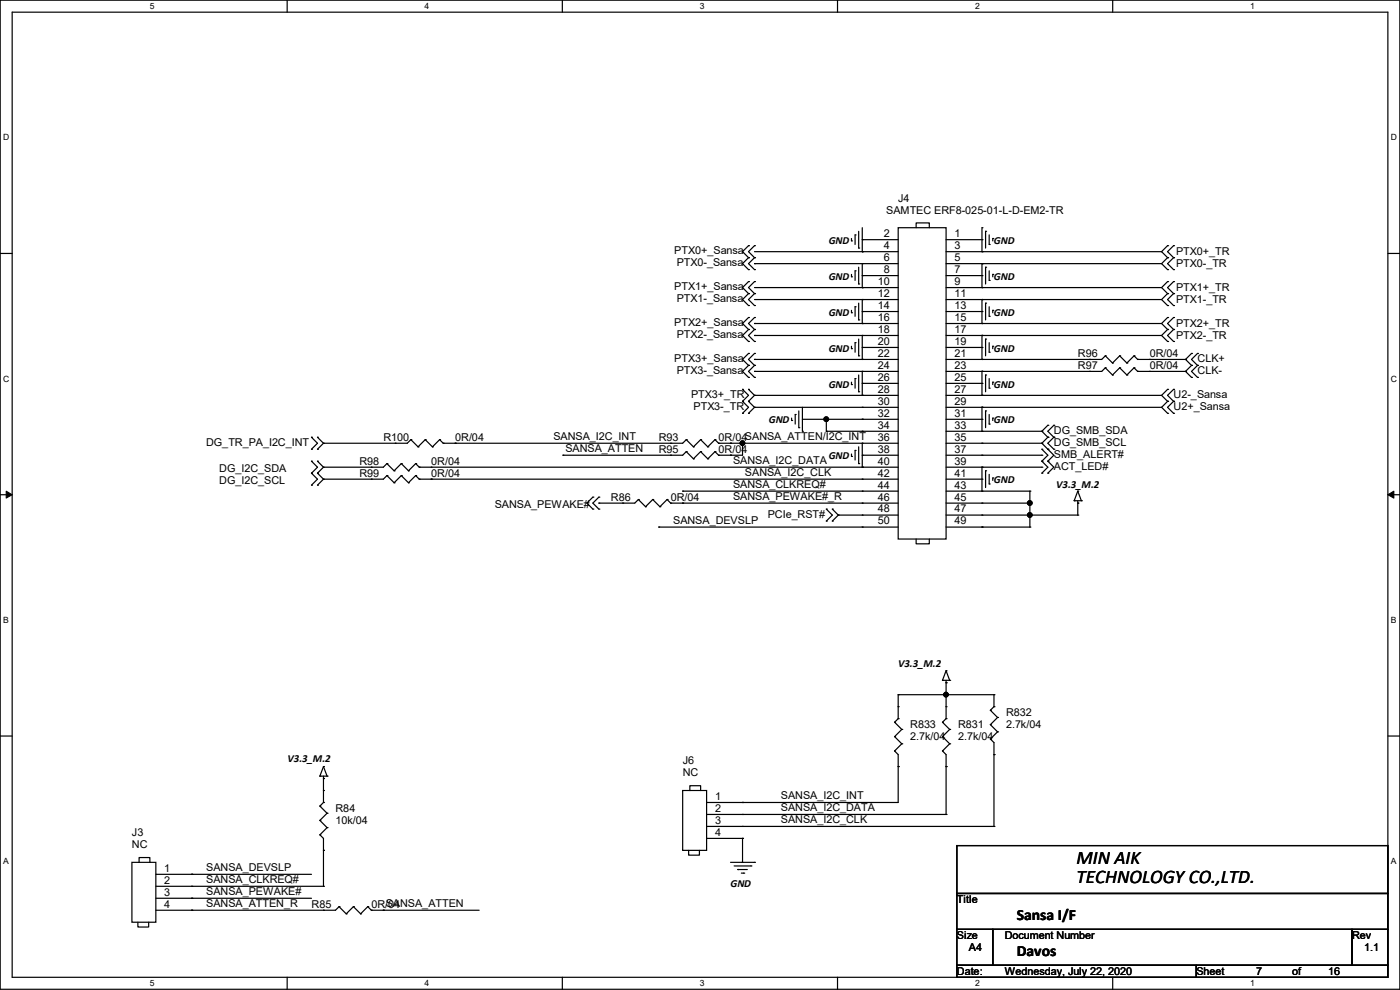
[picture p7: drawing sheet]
<svg xmlns="http://www.w3.org/2000/svg" width="297mm" height="210mm" viewBox="0 0 297 210" stroke-linecap="round" stroke-linejoin="round" font-family="sans-serif">
<path d="M0 0h297v209.8h-297zM2.6 2.6h291.8v204.7h-291.8z" fill="none" stroke="#000" stroke-width=".25"/>
<g fill="#fff">
<path d="M31.7 .3h1v2h-1z"/>
<path d="M31.7 207.6h1v2h-1z"/>
</g>
<path d="M60.9 0v2.6M60.9 207.3v2.5" fill="none" stroke="#000" stroke-width=".25"/>
<g fill="#fff">
<path d="M90.1 .3h1v2h-1z"/>
<path d="M90.1 207.6h1v2h-1z"/>
</g>
<path d="M119.3 0v2.6M119.3 207.3v2.5" fill="none" stroke="#000" stroke-width=".25"/>
<g fill="#fff">
<path d="M148.5 .3h.9v2h-.9z"/>
<path d="M148.5 207.6h.9v2h-.9z"/>
</g>
<path d="M177.7 0v2.6M177.7 207.3v2.5" fill="none" stroke="#000" stroke-width=".25"/>
<g fill="#fff">
<path d="M206.8 .3h1v2h-1z"/>
<path d="M206.8 207.6h1v2h-1z"/>
</g>
<path d="M236.1 0v2.6M236.1 207.3v2.5" fill="none" stroke="#000" stroke-width=".25"/>
<g fill="#fff">
<path d="M265.2 .3h1v2h-1z"/>
<path d="M265.2 207.6h1v2h-1z"/>
<path d="M.7 28.2h1.2v1.9h-1.2z"/>
<path d="M295.1 28.2h1.2v1.9h-1.2z"/>
<path d="M.7 79.3h1.2v2h-1.2z"/>
<path d="M295.1 79.3h1.2v2h-1.2z"/>
</g>
<path d="M0 53.8h2.6M294.4 53.8h2.6" fill="none" stroke="#000" stroke-width=".25"/>
<g fill="#fff">
<path d="M.7 130.5h1.2v2h-1.2z"/>
<path d="M295.1 130.5h1.1v2h-1.1z"/>
</g>
<path d="M0 104.9h2.6M294.4 104.9h2.6" fill="none" stroke="#000" stroke-width=".25"/>
<path d="M1.3 104.2l1.3 .7-1.3 .8zM294.4 104.9l1.3-.7v1.5z" fill="#000" stroke="#000" stroke-width=".21"/>
<g fill="#fff">
<path d="M.7 181.7h1.2v2h-1.2z"/>
<path d="M295.1 181.7h1.1v2h-1.1z"/>
</g>
<g fill="none" stroke="#000" stroke-width=".25">
<path d="M158.8 52.1h.1M158.8 54.7h.1M158.8 57.2h.1M158.8 59.7h.1M158.8 52.1l-1.3 1.3 1.3 1.3M158.8 54.7l-1.3 1.2 1.3 1.3M158.8 59.7l-1.3 1.3 1.3 1.3M160.1 52.1h.1M160.1 54.7h.1M160.1 57.2h.1M160.1 59.7h.1M160.1 55.9h.1"/>
<path d="M160.1 52.1l-1.3 1.3 1.3 1.3M160.1 54.7l-1.3 1.2 1.3 1.3M160.1 59.7l-1.3 1.3 1.3 1.3M160.1 53.4h30.4M160.1 55.9h30.4M180.6 51.1h.1M180.6 58.7h.1M180.6 50.6v.5M180.6 58.2v.5M181.4 49.8h.1M181.4 57.4h.1M181.4 49.8v2.1"/>
<path d="M181.4 57.4v2.1M182.2 52.6h.1M182.2 49.1v3.5M182.2 56.7v3.5M182.9 53.4h.1M182.9 50.8h.1M182.9 55.9h.1M182.9 58.5h.1M182.9 48.3v5.1M182.9 55.9v5.1M182.9 50.8h7.6M182.9 58.5h7.6"/>
<path d="M190.5 48.3h10.2v66h-10.2zM194.4 48.3v-1h2.7v1M200.7 50.8h7.6M200.7 53.4h45.7M200.7 55.9h45.7M200.7 58.5h7.6M208.3 48.3h.1M208.3 55.9h.1M208.3 50.8h.1M208.3 53.4h.1M208.3 58.5h.1M208.3 48.3v5.1"/>
<path d="M208.3 55.9v5.1M209.1 49.1h.1M209.1 56.7h.1M209.1 49.1v3.5M209.1 56.7v3.5M209.8 51.9h.1M209.8 59.5h.1M209.8 49.8v2.1M209.8 57.4v2.1M210.6 50.6h.1M210.6 58.2h.1M210.6 50.6v.5"/>
<path d="M210.6 58.2v.5M246.4 53.4l1.3 1.3M246.4 55.9l1.3 1.3M247.7 52.1h.1M247.7 54.7h.1M247.7 57.2h.1M247.7 59.7h.1M247.7 52.1l-1.3 1.3M247.7 54.7l-1.3 1.2M247.7 59.7l-1.3 1.3M249 54.7h.1M249 52.1h.1"/>
<path d="M249 57.2h.1M249 59.7h.1M249 52.1l-1.3 1.3 1.3 1.3M249 54.7l-1.3 1.2 1.3 1.3M249 59.7l-1.3 1.3 1.3 1.3M158.8 62.3h.1M158.8 64.8h.1M158.8 67.4h.1M158.8 69.9h.1M158.8 72.4h.1M158.8 75h.1M158.8 77.5h.1"/>
<path d="M158.8 62.3l-1.3 1.2 1.3 1.3M158.8 67.4l-1.3 1.2 1.3 1.3M158.8 69.9l-1.3 1.3 1.3 1.2M158.8 75l-1.3 1.2 1.3 1.3M158.8 77.5l-1.3 1.3 1.3 1.3M160.1 62.3h.1M160.1 64.8h.1M160.1 67.4h.1M160.1 69.9h.1M160.1 72.4h.1M160.1 75h.1M160.1 77.5h.1"/>
<path d="M160.1 68.6h.1M160.1 71.2h.1M160.1 76.2h.1M160.1 78.8h.1M160.1 62.3l-1.3 1.2 1.3 1.3M160.1 67.4l-1.3 1.2 1.3 1.3M160.1 69.9l-1.3 1.3 1.3 1.2M160.1 75l-1.3 1.2 1.3 1.3M160.1 77.5l-1.3 1.3 1.3 1.3M160.1 61h30.4M160.1 63.5h30.4M160.1 68.6h30.4"/>
<path d="M160.1 71.2h30.4M160.1 76.2h30.4M160.1 78.8h30.4M180.6 66.3h.1M180.6 74h.1M180.6 65.8v.5M180.6 73.4v.6M181.4 65.1h.1M181.4 72.7h.1M181.4 65.1v2M181.4 72.7v2M182.2 60.2h.1"/>
<path d="M182.2 67.9h.1M182.2 75.5h.1M182.2 64.3v3.6M182.2 71.9v3.6M182.2 79.5v3.6M182.9 61h.1M182.9 68.6h.1M182.9 76.2h.1M182.9 63.5h.1M182.9 66.1h.1M182.9 71.2h.1M182.9 73.7h.1"/>
<path d="M182.9 78.8h.1M182.9 63.5v5.1M182.9 71.2v5M182.9 78.8v5.1M182.9 66.1h7.6M182.9 73.7h7.6M200.7 61h45.7M200.7 63.5h45.7M200.7 66.1h7.6M200.7 68.6h45.7M200.7 71.2h45.7M200.7 73.7h7.6"/>
<path d="M208.3 63.5h.1M208.3 71.2h.1M208.3 78.8h.1M208.3 61h.1M208.3 66.1h.1M208.3 68.6h.1M208.3 73.7h.1M208.3 76.2h.1M208.3 63.5v5.1M208.3 71.2v5M208.3 78.8v5.1M209.1 64.3h.1"/>
<path d="M209.1 71.9h.1M209.1 79.5h.1M209.1 64.3v3.6M209.1 71.9v3.6M209.1 79.5v3.6M209.8 67.1h.1M209.8 74.7h.1M209.8 65.1v2M209.8 72.7v2M210.6 65.8h.1M210.6 73.4h.1M210.6 65.8v.5"/>
<path d="M210.6 73.4v.6M231.2 76.2h.1M231.2 78.8h.1M234.5 75.5h.1M234.5 78h.1M234.5 78l-.8 .8h-33M234.5 75.5l-.8 .7h-33M234.5 75.5l1.5 1.5M234.5 78l1.5 1.5M236 77h.1M236 79.5h.1M237.5 75.5h.1"/>
<path d="M237.5 78h.1M237.5 75.5l-1.5 1.5M237.5 75.5l1.6 1.5M237.5 78l-1.5 1.5M237.5 78l1.6 1.5M239.1 77h.1M239.1 79.5h.1M240.6 75.5h.1M240.6 78h.1M240.6 78l.7 .8M240.6 75.5l-1.5 1.5M240.6 75.5l.7 .7"/>
<path d="M240.6 78l-1.5 1.5M241.3 76.2h.1M241.3 78.8h.1M241.3 76.2h10.2M241.3 78.8h10.2M243.9 76.2h.1M243.9 78.8h.1M246.4 61l1.3 1.3M246.4 63.5l1.3 1.3M246.4 68.6l1.3 1.3M246.4 71.2l1.3 1.2M247.7 62.3h.1"/>
<path d="M247.7 64.8h.1M247.7 67.4h.1M247.7 69.9h.1M247.7 72.4h.1M247.7 67.4l-1.3 1.2M247.7 62.3l-1.3 1.2M247.7 69.9l-1.3 1.3M249 62.3h.1M249 64.8h.1M249 69.9h.1M249 67.4h.1M249 72.4h.1"/>
<path d="M249 67.4l-1.3 1.2 1.3 1.3M249 62.3l-1.3 1.2 1.3 1.3M249 69.9l-1.3 1.3 1.3 1.2M251.5 76.2h.1M251.5 78.8h.1M251.5 76.2l1.3 1.3M251.5 78.8l1.3 1.3M252.8 77.5h.1M252.8 75h.1M252.8 77.5l-1.3 1.3M252.8 75l-1.3 1.2M254 77.5h.1"/>
<path d="M254 75h.1M254 77.5l-1.2 1.3 1.2 1.3M254 75l-1.2 1.2 1.2 1.3M66.1 97.8h.1M66.1 92.8h.1M66.1 95.3h.1M66.1 97.8l1.3 1.3-1.3 1.3M66.1 92.8l1.3 1.2-1.3 1.3M67.4 97.8h.1M67.4 92.8h.1M67.4 95.3h.1M67.4 97.8l1.2 1.3"/>
<path d="M67.4 92.8l1.2 1.2M68.6 99.1h.1M68.6 94h.1M68.6 99.1l-1.2 1.3M68.6 94l-1.2 1.3M78.8 99.1h.1M82.1 98.3h.1M82.1 98.3l-.8 .8h-12.7M82.1 98.3l1.5 1.6M83.6 99.9h.1M83.9 94h.1M85.1 98.3h.1"/>
<path d="M85.1 98.3l-1.5 1.6M85.1 98.3l1.6 1.6M86.7 99.9h.1M87.2 93.3h.1M87.2 93.3l-.8 .7h-17.8M87.2 93.3l1.5 1.5M88.2 98.3h.1M88.2 98.3l-1.5 1.6M88.2 98.3l.7 .8M88.7 94.8h.1M88.9 99.1h.1M88.9 99.1h101.6"/>
<path d="M90.2 93.3h.1M90.2 93.3l-1.5 1.5M90.2 93.3l1.5 1.5M91.5 99.1h.1M91.7 94.8h.1M93.3 93.3h.1M93.3 93.3l-1.6 1.5M93.3 93.3l.7 .7M94 94h.1M96.6 94h.1M119.4 96.6h.1M142.3 96.6h.1"/>
<path d="M142.3 94h.1M145.6 95.8h.1M145.6 93.3h.1M145.6 95.8l-.8 .8h-25.4M145.6 95.8l1.5 1.5M145.6 93.3l-.8 .7h-50.8M145.6 93.3l1.5 1.5M147.1 97.3h.1M147.1 94.8h.1M148.6 95.8h.1M148.6 93.3h.1M148.6 95.8l-1.5 1.5"/>
<path d="M148.6 95.8l1.6 1.5M148.6 93.3l-1.5 1.5M148.6 93.3l1.6 1.5M150.2 97.3h.1M150.2 94.8h.1M151.7 95.8h.1M151.7 93.3h.1M151.7 95.8l-1.5 1.5M151.7 95.8l.7 .8M151.7 93.3l-1.5 1.5M151.7 93.3l.7 .7M152.4 96.6h.1"/>
<path d="M152.4 94h.1M152.4 94h38.1M155 96.6h.1M155 94h.1M157.5 82.6h.1M157.5 85.1h.1M157.5 87.7h.1M157.5 94h.1M157.5 82.6l1.3 1.3-1.3 1.2M157.5 85.1l1.3 1.3-1.3 1.3M157.5 94v2.6h-5.1M158.8 80.1h.1"/>
<path d="M158.8 85.1h.1M158.8 82.6h.1M158.8 87.7h.1M158.8 82.6l1.3 1.3M158.8 85.1l1.3 1.3M160.1 80.1h.1M160.1 83.9h.1M160.1 86.4h.1M160.1 83.9l-1.3 1.2M160.1 86.4l-1.3 1.3M160.1 83.9h30.4M160.1 86.4h30.4"/>
<path d="M167.9 89.2h.1M167.9 88.7v.5M168.7 87.9h.1M168.7 87.9v2.1M169.5 90.7h.1M169.5 87.2v3.5M170.2 91.5h.1M170.2 86.4v5.1M170.2 88.9h20.3M175.3 88.9h.1M175.3 91.5h.1M175.3 91.5h15.2"/>
<path d="M175.3 88.9v2.6M180.6 81.6h.1M180.6 96.8h.1M180.6 81.1v.5M180.6 96.3v.5M181.4 80.3h.1M181.4 95.5h.1M181.4 80.3v2M181.4 95.5v2.1M182.2 83.1h.1M182.2 98.3h.1M182.2 94.8v3.5"/>
<path d="M182.9 83.9h.1M182.9 99.1h.1M182.9 81.3h.1M182.9 86.4h.1M182.9 88.9h.1M182.9 91.5h.1M182.9 94h.1M182.9 96.6h.1M182.9 94v5.1M182.9 96.6h7.6M182.9 81.3h7.6M200.7 99.1h20.3"/>
<path d="M200.7 96.6h20.3M200.7 94h20.3M200.7 81.3h7.6M200.7 83.9h45.7M200.7 86.4h45.7M200.7 88.9h7.6M200.7 91.5h20.3M208.3 99.1h.1M208.3 86.4h.1M208.3 81.3h.1M208.3 83.9h.1M208.3 88.9h.1"/>
<path d="M208.3 91.5h.1M208.3 94h.1M208.3 96.6h.1M208.3 86.4v5.1M208.3 99.1v5.1M209.1 99.9h.1M209.1 87.2h.1M209.1 87.2v3.5M209.1 99.9v3.5M209.8 82.3h.1M209.8 90h.1M209.8 80.3v2"/>
<path d="M209.8 87.9v2.1M210.6 81.1h.1M210.6 88.7h.1M210.6 81.1v.5M210.6 88.7v.5M221 97.8h.1M221 95.3h.1M221 91.5h.1M221 94h.1M221 96.6h.1M221 99.1h.1M221 91.5l1.3 1.3"/>
<path d="M221 94l2.6 2.6-1.3 1.2M221 95.3l1.3 1.3-1.3 1.2M221 97.8l1.3 1.3-1.3 1.3M222.3 92.8h.1M222.3 90.2h.1M222.3 95.3h.1M222.3 97.8h.1M222.3 90.2l-1.3 1.3M222.3 92.8l-1.3 1.2M222.3 97.8l1.3 1.3-1.3 1.3M223.6 92.8h.1M223.6 90.2h.1"/>
<path d="M223.6 95.3h.1M223.6 90.2l-1.3 1.3 1.3 1.3M223.6 92.8l-1.3 1.2 1.3 1.3M246.4 86.4l1.3 1.3M246.4 83.9l1.3 1.2M247.7 87.7h.1M247.7 85.1h.1M247.7 82.6h.1M247.7 85.1l-1.3 1.3M247.7 82.6l-1.3 1.3M249 87.7h.1M249 85.1h.1"/>
<path d="M249 82.6h.1M249 85.1l-1.3 1.3 1.3 1.3M249 82.6l-1.3 1.3 1.3 1.2M252.8 80.1h.1M254 80.1h.1M66.1 100.4h.1M66.1 102.9h.1M66.1 100.4l1.3 1.2-1.3 1.3M67.4 100.4h.1M67.4 102.9h.1M67.4 100.4l1.2 1.2M68.6 101.6h.1"/>
<path d="M68.6 101.6l-1.2 1.3M78.8 101.6h.1M82.1 100.9h.1M82.1 100.9l-.8 .7h-12.7M82.1 100.9l1.5 1.5M83.6 102.4h.1M85.1 100.9h.1M85.1 100.9l-1.5 1.5M85.1 100.9l1.6 1.5M86.7 102.4h.1M88.2 100.9h.1M88.2 100.9l-1.5 1.5"/>
<path d="M88.2 100.9l.7 .7M88.9 101.6h.1M88.9 101.6h101.6M91.5 101.6h.1M125.8 105.5h.1M125.8 108h.1M125.8 105.5l-1.3 1.2 1.3 1.3M127 105.5h.1M127 108h.1M127 106.7h.1M127 105.5l-1.2 1.2 1.2 1.3M132.1 106.7h.1"/>
<path d="M135.4 106h.1M135.4 106l-.7 .7h-7.7M135.4 106l1.5 1.5M136.9 107.5h.1M138.5 106h.1M138.5 106l-1.6 1.5M138.5 106l1.5 1.5M139.7 111.8h.1M139.7 111.8h50.8M140 107.5h.1M141.5 106h.1M141.5 106l-1.5 1.5"/>
<path d="M141.5 106l.8 .7M142.3 106.7h.1M142.3 106.7h48.2M144.8 106.7h.1M144.8 104.2h.1M144.8 104.2h45.7M175.3 108h.1M175.3 110.5h.1M175.3 108l1.3 1.3-1.3 1.2M176.6 108h.1M176.6 110.5h.1M176.6 108l1.2 1.3"/>
<path d="M177.8 109.3h.1M177.8 109.3l-1.2 1.2M177.8 109.3h12.7M182.9 101.6h.1M182.9 104.2h.1M182.9 106.7h.1M182.9 109.3h.1M182.9 111.8h.1M194.4 114.3v1.1h2.7v-1.1M200.7 101.6h7.6M200.7 104.2h17.8M200.7 106.7h17.8"/>
<path d="M200.7 109.3h27.9M200.7 111.8h17.8M208.3 101.6h.1M208.3 104.2h.1M208.3 106.7h.1M208.3 109.3h.1M208.3 111.8h.1M209.8 102.7h.1M209.8 100.6v2.1M210.6 101.4h.1M210.6 101.4v.5M218.5 104.2h.1"/>
<path d="M218.5 106.7h.1M218.5 109.3h.1M218.5 111.8h.1M218.5 104.2v7.6M221 100.4h.1M222.3 100.4h.1M227.9 106.2h.1M227.9 106.2h1.5M228.6 106.7h.1M228.6 104.2h.1M228.6 109.3h.1M228.6 106.2v3.1"/>
<path d="M228.6 104.2l-.7 2M228.6 104.2l.8 2M229.4 106.2h.1M0 156.1h2.6M189.8 159.3h.1M189.8 156.3h.1M189.8 153.2h.1M189.8 159.3l.7 .8v10.1h-40.6M189.8 156.3l1.5 1.5M189.8 153.2l1.5 1.5M190.5 152.4h.1M190.5 149.9h.1"/>
<path d="M190.5 147.4h.1M190.5 152.4l-.7 .8M190.5 147.4v5M190.5 147.4h20.4M191.3 157.8h.1M191.3 154.7h.1M191.3 157.8l-1.5 1.5M191.3 154.7l-1.5 1.6M199.9 144.3h.1M199.9 159.3h.1M199.9 156.3h.1M199.9 153.2h.1"/>
<path d="M199.9 144.3h1.6M199.9 159.3l.8 .8v12.7M199.9 156.3l1.6 1.5M199.9 153.2l1.6 1.5M200.7 144.8h.1M200.7 142.3h.1M200.7 152.4h.1M200.7 149.9h.1M200.7 147.4h.1M200.7 144.3v8.1M200.7 142.3l-.8 2M200.7 142.3l.8 2"/>
<path d="M200.7 152.4l-.8 .8M201.5 144.3h.1M201.5 157.8h.1M201.5 154.7h.1M201.5 157.8l-1.6 1.5M201.5 154.7l-1.6 1.6M210.1 156.8h.1M210.1 153.7h.1M210.1 150.7h.1M210.1 156.8l.8 .7v17.8M210.1 153.7l1.5 1.5M210.1 150.7l1.5 1.5"/>
<path d="M210.9 149.9h.1M210.9 147.4h.1M210.9 149.9l-.8 .8M210.9 147.4v2.5M211.6 155.2h.1M211.6 152.2h.1M211.6 155.2l-1.5 1.6M211.6 152.2l-1.5 1.5M294.4 156.1h2.6M67.9 164.6h.1M67.9 177.1h.1M67.9 174h.1"/>
<path d="M67.9 171h.1M67.9 164.6h1.5M67.9 177.1l.7 .7v10.2M67.9 174l1.5 1.6M67.9 171l1.5 1.5M68.6 165.1h.1M68.6 162.6h.1M68.6 170.2h.1M68.6 167.7h.1M68.6 164.6v5.6M68.6 162.6l-.7 2M68.6 162.6l.8 2"/>
<path d="M68.6 170.2l-.7 .8M69.4 164.6h.1M69.4 175.6h.1M69.4 172.5h.1M69.4 175.6l-1.5 1.5M69.4 172.5l-1.5 1.5M144.8 167.7h5.1v12.7h-5.1zM146.3 167.7v-1h2.3v1M149.9 172.8h50.8M149.9 175.3h61M149.9 177.8h7.6M157.5 170.2h.1"/>
<path d="M157.5 172.8h.1M157.5 175.3h.1M157.5 177.8h.1M157.5 177.8v5.1M190.5 162.6h.1M200.7 162.6h.1M200.7 172.8h.1M203 179.4h91.4v10.1h-91.4zM210.9 160.1h.1M210.9 175.3h.1M28 182.9h5.1v12.7h-5.1zM29.3 195.6v1h2.2v-1"/>
<path d="M29.5 182.9v-1h2.3v1M33.1 185.5h33M33.1 188h35.5M33.1 190.5h33M40.7 185.5h.1M40.7 188h.1M40.7 190.5h.1M40.7 193.1h.1M68.6 180.4h.1M68.6 193.1h.1M68.6 188h.1M71.9 192.3h.1"/>
<path d="M71.9 192.3l-.7 .8h-38.1M71.9 192.3l1.5 1.5M73.4 193.8h.1M75 192.3h.1M75 192.3l-1.6 1.5M75 192.3l1.5 1.5M76.5 193.8h.1M78 192.3h.1M78 192.3l-1.5 1.5M78 192.3l.8 .8M78.8 193.1h.1M78.8 193.1h22.8"/>
<path d="M81.3 193.1h.1M146.1 180.4v1h2.3v-1M155 182.9h5.1M155.7 183.7h3.6M156.5 184.4h.1M156.5 184.4h2M157.3 185.2h.5M157.8 185.2h.1M159.3 183.7h.1M160.1 182.9h.1M203 189.5h91.4v7.6h-91.4zM203 197.1h7.6v7.7h-7.6z"/>
<path d="M210.6 197.1h76.2v7.7h-76.2zM286.8 197.1h7.6v7.7h-7.6zM203 204.8h50.8v2.5h-50.8zM253.8 204.8h40.6v2.5h-40.6z"/>
</g>
<g fill="#000" stroke="#000" stroke-width=".25">
<circle cx="157.5" cy="94" r=".49"/>
<circle cx="175.3" cy="88.9" r=".49"/>
<circle cx="218.5" cy="109.2" r=".49"/>
<circle cx="218.5" cy="106.7" r=".49"/>
<circle cx="200.7" cy="147.3" r=".49"/>
</g>
<g font-size="4.1">
<text x="228.4" y="183.2">MIN AIK</text>
<text x="228.4" y="187.3">TECHNOLOGY CO.,LTD.</text>
</g>
<g font-size="3.3">
<text x="215.7" y="195.2">Sansa I/F</text>
<text x="215.7" y="202.8">Davos</text>
</g>
<g font-size="2.3">
<text x="188" y="45.3">SAMTEC ERF8-025-01-L-D-EM2-TR</text>
<text x="190.6" y="42.8">J4</text>
<text x="143.1" y="53.9">PTX0+_Sansa</text>
<text x="175.8" y="51.7">GND</text>
<text x="187.5" y="50.3">2</text>
<text x="187.5" y="52.8">4</text>
<text x="202.5" y="50.3">1</text>
<text x="202.5" y="52.8">3</text>
<text x="210.9" y="51.7">GND</text>
<text x="143.6" y="56.5">PTX0-_Sansa</text>
<text x="175.8" y="59.4">GND</text>
<text x="187.5" y="55.4">6</text>
<text x="187.5" y="57.9">8</text>
<text x="202.5" y="55.4">5</text>
<text x="202.5" y="57.9">7</text>
<text x="210.9" y="59.4">GND</text>
<text x="249.5" y="54.2">PTX0+_TR</text>
<text x="249.5" y="56.7">PTX0-_TR</text>
<text x="143.1" y="61.6">PTX1+_Sansa</text>
<text x="143.6" y="64.1">PTX1-_Sansa</text>
<text x="186.2" y="60.5">10</text>
<text x="186.2" y="63">12</text>
<text x="186.2" y="65.5">14</text>
<text x="202.5" y="60.5">9</text>
<text x="202.5" y="63">11</text>
<text x="202.5" y="65.5">13</text>
<text x="249.5" y="61.8">PTX1+_TR</text>
<text x="249.5" y="64.3">PTX1-_TR</text>
<text x="143.1" y="69.2">PTX2+_Sansa</text>
<text x="143.6" y="71.7">PTX2-_Sansa</text>
<text x="175.8" y="67">GND</text>
<text x="186.2" y="68.1">16</text>
<text x="186.2" y="70.6">18</text>
<text x="202.5" y="68.1">15</text>
<text x="202.5" y="70.6">17</text>
<text x="210.9" y="67">GND</text>
<text x="249.5" y="69.4">PTX2+_TR</text>
<text x="249.5" y="72">PTX2-_TR</text>
<text x="143.1" y="76.8">PTX3+_Sansa</text>
<text x="175.8" y="74.6">GND</text>
<text x="186.2" y="73.2">20</text>
<text x="186.2" y="75.7">22</text>
<text x="202.5" y="73.2">19</text>
<text x="202.5" y="75.7">21</text>
<text x="210.9" y="74.6">GND</text>
<text x="228.7" y="75.8">R96</text>
<text x="243.9" y="75.8">0R/04</text>
<text x="254.1" y="76.8">CLK+</text>
<text x="143.6" y="79.3">PTX3-_Sansa</text>
<text x="175.8" y="82.2">GND</text>
<text x="186.2" y="78.2">24</text>
<text x="186.2" y="80.8">26</text>
<text x="186.2" y="83.3">28</text>
<text x="202.5" y="78.2">23</text>
<text x="202.5" y="80.8">25</text>
<text x="202.5" y="83.3">27</text>
<text x="210.9" y="82.2">GND</text>
<text x="228.7" y="78.3">R97</text>
<text x="243.9" y="78.3">0R/04</text>
<text x="254.1" y="79.3">CLK-</text>
<text x="146.6" y="84.4">PTX3+_TR</text>
<text x="147.1" y="87">PTX3-_TR</text>
<text x="163.1" y="89.8">GND</text>
<text x="186.2" y="85.9">30</text>
<text x="186.2" y="88.4">32</text>
<text x="202.5" y="85.9">29</text>
<text x="202.5" y="88.4">31</text>
<text x="210.9" y="89.8">GND</text>
<text x="249" y="87">U2+_Sansa</text>
<text x="249" y="84.4">U2-_Sansa</text>
<text x="43.7" y="94.6">DG_TR_PA_I2C_INT</text>
<text x="81.3" y="93.6">R100</text>
<text x="96.6" y="93.6">0R/04</text>
<text x="117.4" y="93.3">SANSA_I2C_INT</text>
<text x="119.9" y="95.8">SANSA_ATTEN</text>
<text x="139.8" y="93.6">R93</text>
<text x="152.5" y="93.6">0R/04SANSA_ATTEN/I2C_INT</text>
<text x="186.2" y="90.9">34</text>
<text x="186.2" y="93.5">36</text>
<text x="202.5" y="90.9">33</text>
<text x="202.5" y="93.5">35</text>
<text x="223.6" y="92">DG_SMB_SDA</text>
<text x="223.6" y="94.6">DG_SMB_SCL</text>
<text x="46.5" y="100.2">DG_I2C_SDA</text>
<text x="76.2" y="98.6">R98</text>
<text x="76.2" y="101.2">R99</text>
<text x="91.5" y="98.6">0R/04</text>
<text x="91.5" y="101.2">0R/04</text>
<text x="139.8" y="96.1">R95</text>
<text x="152.5" y="96.1">0R/04</text>
<text x="155.5" y="98.4">SANSA_I2C_DATA</text>
<text x="158" y="100.9">SANSA_I2C_CLK</text>
<text x="175.8" y="97.5">GND</text>
<text x="186.2" y="96">38</text>
<text x="186.2" y="98.6">40</text>
<text x="186.2" y="101.1">42</text>
<text x="202.5" y="96">37</text>
<text x="202.5" y="98.6">39</text>
<text x="202.5" y="101.1">41</text>
<text x="223.6" y="97.1">SMB_ALERT#</text>
<text x="223.6" y="99.7">ACT_LED#</text>
<text x="46.5" y="102.7">DG_I2C_SCL</text>
<text x="105" y="107.8">SANSA_PEWAKE#</text>
<text x="129.6" y="106.3">R86</text>
<text x="142.3" y="106.3">0R/04</text>
<text x="155.5" y="103.5">SANSA_CLKREQ#</text>
<text x="155.5" y="106">SANSA_PEWAKE#_R</text>
<text x="186.2" y="103.6">44</text>
<text x="186.2" y="106.2">46</text>
<text x="202.5" y="103.6">43</text>
<text x="202.5" y="106.2">45</text>
<text x="210.9" y="102.5">GND</text>
<text x="224.1" y="103.5">V3.3_M.2</text>
<text x="142.8" y="111.1">SANSA_DEVSLP</text>
<text x="162.9" y="109.8">PCIe_RST#</text>
<text x="186.2" y="108.7">48</text>
<text x="186.2" y="111.3">50</text>
<text x="202.5" y="108.7">47</text>
<text x="202.5" y="111.3">49</text>
<text x="190.5" y="141.4">V3.3_M.2</text>
<text x="193.1" y="154.5">R833</text>
<text x="203.3" y="154.5">R831</text>
<text x="213.4" y="152">R832</text>
<text x="213.4" y="154.5">2.7k/04</text>
<text x="61" y="161.7">V3.3_M.2</text>
<text x="193.1" y="157.1">2.7k/04</text>
<text x="203.3" y="157.1">2.7k/04</text>
<text x="144.8" y="162.1">J6</text>
<text x="144.8" y="164.7">NC</text>
<text x="71.2" y="172.3">R84</text>
<text x="151.7" y="169.7">1</text>
<text x="151.7" y="172.2">2</text>
<text x="165.7" y="169.5">SANSA_I2C_INT</text>
<text x="165.7" y="172">SANSA_I2C_DATA</text>
<text x="28" y="177.4">J3</text>
<text x="28" y="179.9">NC</text>
<text x="71.2" y="174.8">10k/04</text>
<text x="151.7" y="174.8">3</text>
<text x="151.7" y="177.3">4</text>
<text x="165.7" y="174.6">SANSA_I2C_CLK</text>
<text x="34.8" y="184.9">1</text>
<text x="43.7" y="184.7">SANSA_DEVSLP</text>
<text x="34.8" y="187.5">2</text>
<text x="34.8" y="190">3</text>
<text x="43.7" y="187.3">SANSA_CLKREQ#</text>
<text x="43.7" y="189.8">SANSA_PEWAKE#</text>
<text x="155" y="188.1">GND</text>
<text x="203" y="191.6">Title</text>
<text x="34.8" y="192.5">4</text>
<text x="43.7" y="192.4">SANSA_ATTEN_R</text>
<text x="66.1" y="192.6">R85</text>
<text x="78.8" y="192.6">0R/04</text>
<text x="81.8" y="192.4">SANSA_ATTEN</text>
<text x="203" y="199.2">Size</text>
<text x="205.5" y="201.8">A4</text>
<text x="213.2" y="199.2">Document Number</text>
<text x="286.8" y="199.2">Rev</text>
<text x="289.4" y="201.8">1.1</text>
<text x="203" y="206.8">Date:</text>
<text x="213.2" y="206.8">Wednesday, July 22, 2020</text>
<text x="253.8" y="206.8">Sheet</text>
<text x="266.5" y="206.8">7</text>
<text x="274.1" y="206.8">of</text>
<text x="281.7" y="206.8">16</text>
</g>
<g font-size="1.8">
<text x="31.8" y="1.9">5</text>
<text x="90.1" y="1.9">4</text>
<text x="148.5" y="1.9">3</text>
<text x="206.8" y="1.9">2</text>
<text x="265.2" y="1.9">1</text>
<text x=".7" y="29.8">D</text>
<text x="295.1" y="29.8">D</text>
<text x=".7" y="80.9">C</text>
<text x="295.1" y="80.9">C</text>
<text x=".7" y="132.1">B</text>
<text x="295.1" y="132.1">B</text>
<text x=".7" y="183.3">A</text>
<text x="295.1" y="183.3">A</text>
<text x="31.8" y="209.2">5</text>
<text x="90.1" y="209.2">4</text>
<text x="148.5" y="209.2">3</text>
<text x="206.8" y="209.2">2</text>
<text x="265.2" y="209.2">1</text>
</g>
</svg>
